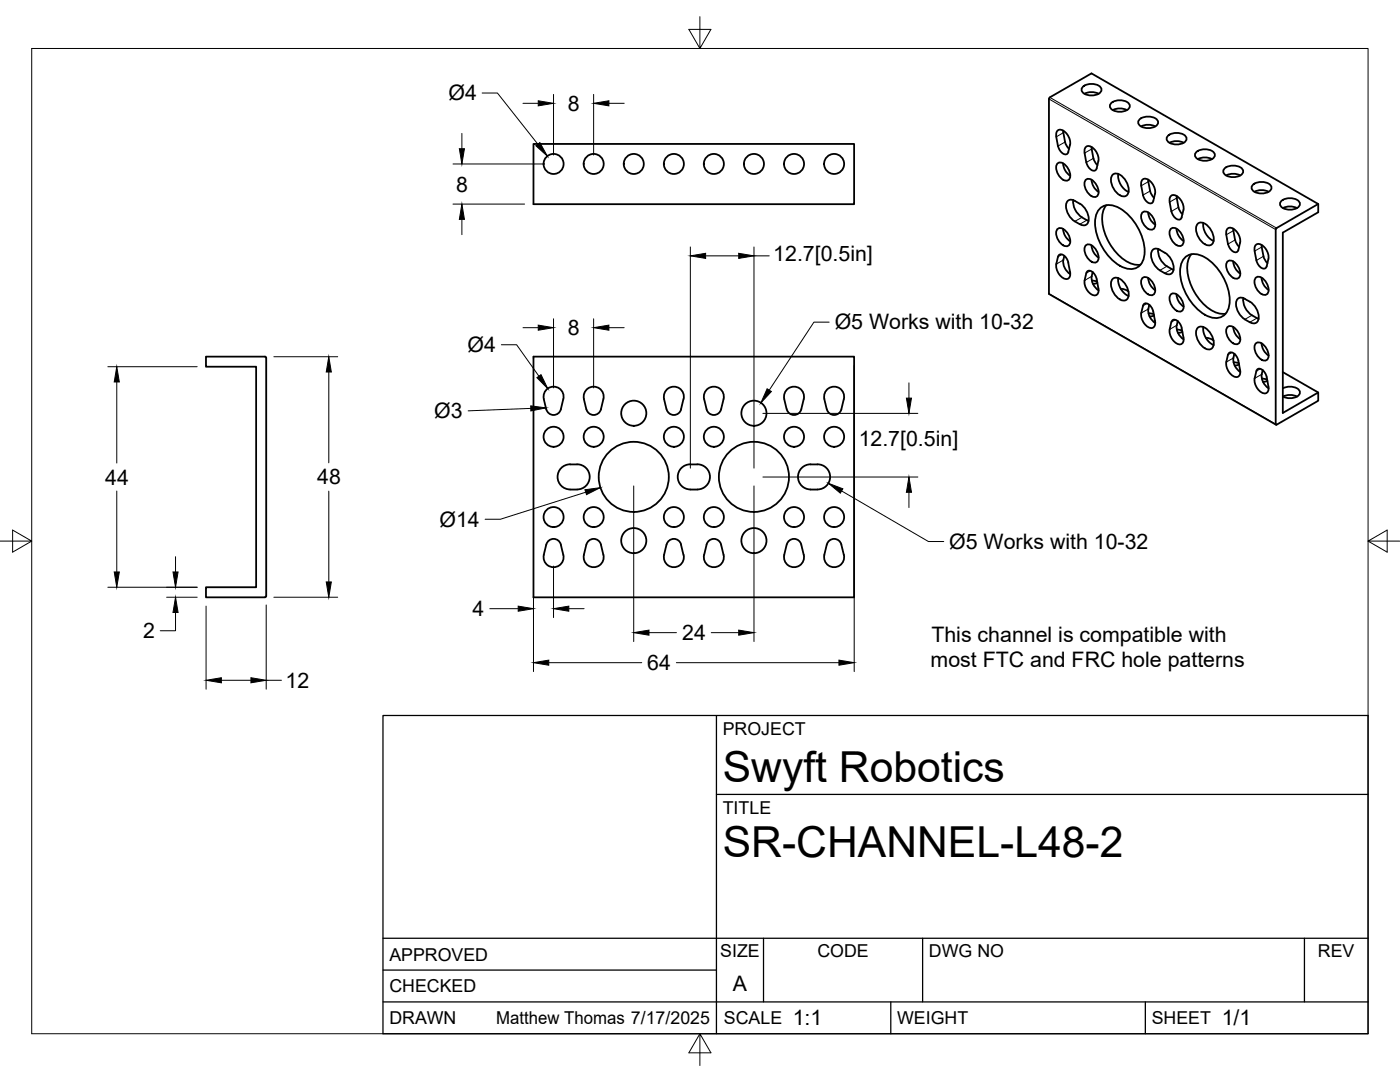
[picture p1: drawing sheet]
<svg xmlns="http://www.w3.org/2000/svg" width="279mm" height="216mm" viewBox="0 0 279 216" stroke-linecap="round" stroke-linejoin="round" font-family="sans-serif">
<!-- layer: Visible -->
<g fill="none" stroke="#000" stroke-width=".36">
<path d="M209.3 19.7l.1 38.9 45.3 26.2M209.5 19.4l8.3-4.8 45.3 26.1v1.7l-7.1 4v36l7.1-4.1v1.7l-8.3 4.8M209.5 19.4l-.2 .3M216 17.4a2.83 2.83 0 0 1 3.6 0 .83 .83 0 0 1-.3 1.3 2.61 2.61 0 0 1-3.4-.6zM216.4 18.7a3.1 3.1 0 0 1 2.8 0M106.5 28.7h64v12h-64zM211 32.6a1.62 1.62 0 0 1 2.2 1.1 1.63 1.63 0 0 1-.2 2.3 2.49 2.49 0 0 1-2-3.4zM211.1 26a1.97 1.97 0 0 1 2.3 1.7 3.6 3.6 0 0 1-.3 2.9 1.18 1.18 0 0 1-1.7-.7l-.1-.4a7.4 7.4 0 0 1-.5-3zM212.2 26v.5M212.2 32.6a3.1 3.1 0 0 0 1.4 2.5M212.2 26.5a4.7 4.7 0 0 0 .9 2.9l.3 .3M214.2 39.9a4.1 4.1 0 0 0 2.7 4"/>
<path d="M216.5 30.5l.3 1.9M216.5 30.5a.96 .96 0 0 1 .2-1.2 .96 .96 0 0 1 1.3 .1l.9 1.1 .3 .8v.8M216.7 35.9a1.62 1.62 0 0 1 2.1 1 1.63 1.63 0 0 1-.1 2.4 2.49 2.49 0 0 1-2-3.4zM217.8 35.8a3.1 3.1 0 0 0 1.5 2.5M217.8 29.3l.1 .4a4.8 4.8 0 0 0 .9 3l.2 .2M219.2 32.1l-.5 1.8a1.18 1.18 0 0 1-1.6-.8l-.3-.7M221.7 20.6a2.83 2.83 0 0 1 3.6 0 .83 .83 0 0 1-.4 1.4 2.61 2.61 0 0 1-3.4-.7zM222 35a1.26 1.26 0 0 1 2 .2 3.3 3.3 0 0 1 1 3.6 1.26 1.26 0 0 1-2-.2 3.3 3.3 0 0 1-1-3.6zM222.1 22a3.1 3.1 0 0 1 2.8 0M223.2 34.7a3.7 3.7 0 0 0 2 3.6M227.4 23.9a2.83 2.83 0 0 1 3.5 0 .83 .83 0 0 1-.3 1.3 2.61 2.61 0 0 1-3.4-.6zM227.7 25.2a3.1 3.1 0 0 1 2.8 0"/>
<path d="M228.1 35.8a1.97 1.97 0 0 1 2.3 1.6 3.6 3.6 0 0 1-.4 3 1.18 1.18 0 0 1-1.6-.8l-.2-.3a7.4 7.4 0 0 1-.4-3zM229.1 35.8l.1 .4M229.2 36.3l.3 1.8M229.5 38.1l.3 .7 .5 .7M233 27.2a2.83 2.83 0 0 1 3.6 0 .83 .83 0 0 1-.4 1.3 2.61 2.61 0 0 1-3.4-.6zM233.4 28.5a3.1 3.1 0 0 1 2.8 0M234.8 39.1l.1 .4a4.7 4.7 0 0 0 .8 2.9l.3 .3M238.7 30.4a2.83 2.83 0 0 1 3.6 0 .83 .83 0 0 1-.4 1.4 2.61 2.61 0 0 1-3.4-.7zM239.1 31.7a3.1 3.1 0 0 1 2.8 0M244.3 33.7a2.83 2.83 0 0 1 3.6 0 .83 .83 0 0 1-.4 1.3 2.61 2.61 0 0 1-3.4-.6zM244.7 35a3.1 3.1 0 0 1 2.8 0M250 36.9a2.83 2.83 0 0 1 3.6 0 .83 .83 0 0 1-.4 1.4 2.61 2.61 0 0 1-3.4-.7z"/>
<path d="M250.4 38.3a3.1 3.1 0 0 1 2.8 0M211 45.7a1.62 1.62 0 0 1 2.2 1 1.63 1.63 0 0 1-.2 2.4 2.49 2.49 0 0 1-2-3.4zM212.2 45.7a3.1 3.1 0 0 0 1.4 2.4M212.4 51.1a2.95 2.95 0 0 0 1.2 3.6M213.2 52.4l-.5-1a.83 .83 0 0 0-.7-.7 .83 .83 0 0 0-.8 .5 3.2 3.2 0 0 0 .2 3.5 1.5 1.5 0 0 0 1.8 .9 1.26 1.26 0 0 0 .4-1.3l-.4-1.9M214.5 40.1l1 .6M214.5 40.1a1.08 1.08 0 0 0-1.2-.1 1.08 1.08 0 0 0-.6 1.1 3.9 3.9 0 0 0 1.8 3.1M215.5 40.6a3.4 3.4 0 0 1 1.5 4 1.09 1.09 0 0 1-1.5 .1l-1-.5M216.5 55.9a2.64 2.64 0 0 0 2.1 3 1.02 1.02 0 0 0 .6-1.4M216.7 49a1.62 1.62 0 0 1 2.1 1 1.63 1.63 0 0 1-.1 2.4 2.49 2.49 0 0 1-2-3.4zM216.8 54.5l-.3 1.5M216.8 54.5l.2-.3a1.18 1.18 0 0 1 1.6 .7l.6 2.6"/>
<path d="M216.9 43.9l.3 .2M217.8 49a3.1 3.1 0 0 0 1.5 2.4M217.9 56l1.1 .2M218.1 54.4h.1M218.1 54.3a2.99 2.99 0 0 0 1.2 3.6M219 56.4l-.9 .3M219.7 41.4a3.7 3.7 0 0 1 4.6 .7 10.6 10.6 0 0 1 4.1 9 2.77 2.77 0 0 1-4 2.3 10.3 10.3 0 0 1-5.8-9.9l.2-.9zM220.8 40.9a6.5 6.5 0 0 0 .1 6.6 9.3 9.3 0 0 0 5.3 5.2l1.4 .1M222 55.8a1.26 1.26 0 0 1 2 .2 3.3 3.3 0 0 1 1 3.6 1.26 1.26 0 0 1-2-.2 3.3 3.3 0 0 1-1-3.6zM223.2 55.5a3.7 3.7 0 0 0 2 3.6M223.7 57.6l.9 .2 .6 .4M228 55.5a1.62 1.62 0 0 1 2.1 1 1.63 1.63 0 0 1-.1 2.4 2.49 2.49 0 0 1-2-3.4z"/>
<path d="M228 42.4a1.62 1.62 0 0 1 2.1 1 1.63 1.63 0 0 1-.1 2.4 2.49 2.49 0 0 1-2-3.4zM229.1 55.4a3.1 3.1 0 0 0 1.5 2.5M229.1 42.4a3.1 3.1 0 0 0 1.5 2.4M231.1 49.7a4 4 0 0 0 2.8 4M231.5 49.9l1 .5M231.5 49.8a1.08 1.08 0 0 0-1.3-.1 1.08 1.08 0 0 0-.5 1.2 4.2 4.2 0 0 0 3.7 3.8 1.26 1.26 0 0 0 .8-1.8 4 4 0 0 0-1.7-2.5M233.7 45.7a1.62 1.62 0 0 1 2.1 1 1.63 1.63 0 0 1-.2 2.4 2.49 2.49 0 0 1-1.9-3.4zM233.7 58.7a1.62 1.62 0 0 1 2.1 1.1 1.63 1.63 0 0 1-.2 2.4 2.49 2.49 0 0 1-1.9-3.5zM233.8 42.2l-.4-1.9a.96 .96 0 0 1 .3-1.2 .96 .96 0 0 1 1.3 .1l.6 .7 .5 .8a3.4 3.4 0 0 1-.3 2.7M233.8 42.2l.5 1a.83 .83 0 0 0 .7 .6 .83 .83 0 0 0 .8-.5M233.9 53.7l.3 .2M234.8 45.6a3.1 3.1 0 0 0 1.4 2.5"/>
<path d="M234.8 58.7a3.1 3.1 0 0 0 1.4 2.5M236.7 51.2a3.7 3.7 0 0 1 4.6 .7 10.6 10.6 0 0 1 4 9 2.77 2.77 0 0 1-4 2.3 10.3 10.3 0 0 1-5.7-10l.2-.8zM237.8 50.7a6.5 6.5 0 0 0 .1 6.6 9.3 9.3 0 0 0 5.3 5.2l1.4 .1M238.9 44.8a1.26 1.26 0 0 1 2 .2 3.3 3.3 0 0 1 1.1 3.6 1.26 1.26 0 0 1-2-.2 3.3 3.3 0 0 1-1.1-3.6zM240.1 44.5a3.7 3.7 0 0 0 2.1 3.6M245 52.2a1.62 1.62 0 0 1 2.1 1 1.63 1.63 0 0 1-.1 2.4 2.49 2.49 0 0 1-2-3.4zM246.1 52.1a3.1 3.1 0 0 0 1.4 2.5M246.1 45.6l.1 .4M246.1 46l.4 1.9M246.5 47.9l.3 .7 .5 .6M247.1 49.9l-.1 .3a1.18 1.18 0 0 1-1.6-.8l-.2-.4a6.6 6.6 0 0 1-.5-2.9 .88 .88 0 0 1 .7-.7 .88 .88 0 0 1 .9 .3l.6 .7 .5 .8a3.5 3.5 0 0 1-.3 2.7M248.1 59.5a4 4 0 0 0 2.7 4l.4 .1"/>
<path d="M248.4 59.6l1 .6M248.4 59.6a1.08 1.08 0 0 0-1.2-.1 1.08 1.08 0 0 0-.5 1.1 3.9 3.9 0 0 0 1.7 3.1M250.4 50.1l.3 1.9M250.4 50.1a.96 .96 0 0 1 .3-1.3 .96 .96 0 0 1 1.2 .2l.7 .6 .4 .9a3.5 3.5 0 0 1-.2 2.6l-.1 .3a1.18 1.18 0 0 1-1.7-.7l-.3-.8M250.6 55.4a1.62 1.62 0 0 1 2.2 1.1 1.63 1.63 0 0 1-.2 2.3 2.49 2.49 0 0 1-2-3.4zM251.8 55.4a3.1 3.1 0 0 0 1.4 2.5M251.8 48.9v.4a4.9 4.9 0 0 0 .9 2.9l.3 .3M255.7 40.2a2.83 2.83 0 0 1 3.5 0 .83 .83 0 0 1-.3 1.3 2.61 2.61 0 0 1-3.4-.6zM256 41.5a3.1 3.1 0 0 1 2.8 0M263.1 40.7l-8.3 4.8-.2 .3v38.8M106.5 71.2h64v48h-64zM109 77.8a2 2 0 0 1 2.4-.4 2 2 0 0 1 1 2.2l-.5 2.1a1.49 1.49 0 0 1-1.4 1.1 1.49 1.49 0 0 1-1.5-1.1 3.9 3.9 0 0 1-.3-3.5z"/>
<path d="M116.5 79.6l.5 2.1M116.5 79.6a2 2 0 0 1 2-2.4 2 2 0 0 1 1.9 2.4l-.5 2.1a1.49 1.49 0 0 1-1.4 1.1 1.49 1.49 0 0 1-1.5-1.1M140.5 79.6a2 2 0 0 1 2-2.4 2 2 0 0 1 1.9 2.4l-.5 2.1a1.49 1.49 0 0 1-1.4 1.1 1.49 1.49 0 0 1-1.5-1.1l-.5-2.1M157 77.8a2 2 0 0 1 2.4-.4 2 2 0 0 1 1 2.2l-.5 2.1a1.49 1.49 0 0 1-1.4 1.1 1.49 1.49 0 0 1-1.5-1.1 3.9 3.9 0 0 1-.3-3.5zM165 77.8a2 2 0 0 1 2.4-.4 2 2 0 0 1 1 2.2l-.5 2.1a1.51 1.51 0 0 1-1.4 1.1 1.51 1.51 0 0 1-1.5-1.1 3.9 3.9 0 0 1-.3-3.5zM229.2 61.6a2.99 2.99 0 0 0 1.4 2.8M229.2 62.5l1.1 .2M229.4 60.9h.1M229.4 60.8l-.2 .9M230.2 62.2l-.5-1.1a.83 .83 0 0 0-.8-.6 .83 .83 0 0 0-.8 .5 3.2 3.2 0 0 0 .2 3.5 1.5 1.5 0 0 0 1.9 .8 1.26 1.26 0 0 0 .3-1.3l-.3-1.8M230.3 63l-.9 .2M233.8 64.3a3.3 3.3 0 0 0 .2 3.5 1.5 1.5 0 0 0 1.9 .8 1.26 1.26 0 0 0 .3-1.3l-.4-1.8"/>
<path d="M233.8 64.3l.1-.3a1.18 1.18 0 0 1 1.7 .7l.2 .7M234.9 65.8l1 .2M235 64.1h.1M235 64.1a2.93 2.93 0 0 0 1.2 3.6M236 66.2l-.9 .2M238.9 65.5a1.26 1.26 0 0 1 2 .2 3.3 3.3 0 0 1 1.1 3.7 1.26 1.26 0 0 1-2-.2 3.3 3.3 0 0 1-1.1-3.7zM240.1 65.3a3.7 3.7 0 0 0 2.1 3.5M240.6 67.4l.9 .2 .7 .4M245 65.3a1.62 1.62 0 0 1 2.1 1 1.63 1.63 0 0 1-.1 2.4 2.49 2.49 0 0 1-2-3.4zM245.2 70.5a1.18 1.18 0 0 1 1.7 .7l.1 .4a7.4 7.4 0 0 1 .5 3 .88 .88 0 0 1-.7 .7 .88 .88 0 0 1-.9-.4l-.6-.6-.4-.8a3.6 3.6 0 0 1 .3-3zM246.1 65.2a3.1 3.1 0 0 0 1.4 2.5M246.2 71.4a2.99 2.99 0 0 0 1.3 2.8"/>
<path d="M246.2 72.3l1 .2M246.3 70.7h.1M246.3 70.6l-.2 .8M247.3 72.7l-.9 .2M249.4 60.2a3.4 3.4 0 0 1 1.6 4 1.09 1.09 0 0 1-1.6 .1l-1-.6M250.4 75.5l.5-1.8a1.18 1.18 0 0 1 1.6 .8l.6 2.6a.95 .95 0 0 1-.2 1.2 .95 .95 0 0 1-1.3-.1l-.9-1.1-.3-.8v-.8M250.6 68.5a1.62 1.62 0 0 1 2.2 1.1 1.63 1.63 0 0 1-.2 2.3 2.49 2.49 0 0 1-2-3.4zM251.8 68.5a3.1 3.1 0 0 0 1.4 2.4M251.8 75.5l1.1 .2M252 73.9h.1M252 73.9a2.98 2.98 0 0 0 1.2 3.6M252.9 76l-.8 .2"/>
<path d="M256 74.3l7.1 4M256 77.5a2.61 2.61 0 0 1 3.4 .6 1.63 1.63 0 0 1-2 1.4l-1.4-.4M256 79.1a3.1 3.1 0 0 1 2.8 0M113.8 92.7h1.4M113.8 97.7h1.4M113.8 92.6a2.51 2.51 0 0 0-2.5 2.6 2.51 2.51 0 0 0 2.5 2.5M115.2 92.6a2.51 2.51 0 0 1 2.5 2.6 2.51 2.51 0 0 1-2.5 2.5M135.9 81.7a1.49 1.49 0 0 1-1.4 1.1 1.49 1.49 0 0 1-1.5-1.1 3.9 3.9 0 0 1-.3-3.5 2 2 0 0 1 2.5-.9 2 2 0 0 1 1.2 2.3l-.5 2.1M137.8 97.7h1.4M139.2 92.7a3.4 3.4 0 0 0-3.4 .9 2.51 2.51 0 0 0-.3 2.6 2.51 2.51 0 0 0 2.3 1.5M139.2 92.6a2.51 2.51 0 0 1 2.5 2.6 2.51 2.51 0 0 1-2.5 2.5M161.8 97.7h1.4"/>
<path d="M161.8 97.7a2.51 2.51 0 0 1-2.5-2.5 2.51 2.51 0 0 1 2.5-2.6 3.4 3.4 0 0 1 3.3 1 2.51 2.51 0 0 1 .3 2.6 2.51 2.51 0 0 1-2.2 1.5M254.6 84.6l.2 .1M52.9 119.2l.2-.3v-47.5l-.2-.2h-11.8v2h10v44h-10v2h11.8M109.4 108a1.49 1.49 0 0 1 2.5 .7 3.9 3.9 0 0 1 .3 3.4 2.01 2.01 0 0 1-2.4 1 2.01 2.01 0 0 1-1.3-2.4l.5-2zM117 108.7l-.5 2M117 108.7a1.49 1.49 0 0 1 1.5-1.2 1.49 1.49 0 0 1 1.4 1.2 3.9 3.9 0 0 1 .3 3.4 2 2 0 0 1-2.4 .9 2 2 0 0 1-1.3-2.3M135.9 108.7a1.49 1.49 0 0 0-1.4-1.2 1.49 1.49 0 0 0-1.5 1.2 3.9 3.9 0 0 0-.3 3.4 2 2 0 0 0 2.5 .9 2 2 0 0 0 1.2-2.3l-.5-2M140.5 110.7a2 2 0 0 0 2 2.5 2 2 0 0 0 1.9-2.5l-.5-2a1.49 1.49 0 0 0-1.4-1.2 1.49 1.49 0 0 0-1.5 1.2l-.5 2M157.4 108a1.49 1.49 0 0 1 2.5 .7 3.9 3.9 0 0 1 .3 3.4 2.01 2.01 0 0 1-2.4 1 2.01 2.01 0 0 1-1.3-2.4l.5-2zM165.4 108a1.49 1.49 0 0 1 2.5 .7 3.9 3.9 0 0 1 .3 3.4 2.01 2.01 0 0 1-2.4 1 2.01 2.01 0 0 1-1.3-2.4l.5-2z"/>
<circle cx="110.5" cy="32.7" r="2"/>
<circle cx="118.5" cy="32.7" r="2"/>
<circle cx="126.5" cy="32.7" r="2"/>
<circle cx="134.5" cy="32.7" r="2"/>
<circle cx="142.5" cy="32.7" r="2"/>
<circle cx="150.5" cy="32.7" r="2"/>
<circle cx="158.5" cy="32.7" r="2"/>
<circle cx="166.5" cy="32.7" r="2"/>
<circle cx="110.5" cy="87.2" r="2"/>
<circle cx="118.5" cy="87.2" r="2"/>
<circle cx="126.5" cy="82.5" r="2.51"/>
<circle cx="126.5" cy="95.2" r="7"/>
<circle cx="134.5" cy="87.2" r="2"/>
<circle cx="142.5" cy="87.2" r="2"/>
<circle cx="150.5" cy="82.5" r="2.51"/>
<circle cx="150.5" cy="95.2" r="7"/>
<circle cx="158.5" cy="87.2" r="2"/>
<circle cx="166.5" cy="87.2" r="2"/>
<circle cx="110.5" cy="103.2" r="2"/>
<circle cx="118.5" cy="103.2" r="2"/>
<circle cx="126.5" cy="107.9" r="2.51"/>
<circle cx="134.5" cy="103.2" r="2"/>
<circle cx="142.5" cy="103.2" r="2"/>
<circle cx="150.5" cy="107.9" r="2.51"/>
<circle cx="158.5" cy="103.2" r="2"/>
<circle cx="166.5" cy="103.2" r="2"/>
</g>
<!-- layer: Visible Narrow -->
<g fill="none" stroke="#000" stroke-width=".2">
<path d="M209.3 19.7l45.3 26.1M209.5 19.4l45.3 26.1M212.2 26.5l-1.4 .8M212.6 28.3l-1.5 .8M217.9 29.7l-1.4 .8M218.2 31.6l-1.4 .8M229.2 36.3l-1.4 .8M229.5 38.1l-1.4 .8M234.8 39.5l-1.4 .8M209.3 58.6l45.3 26M211.9 50.8l-.8 .4M212.2 51.9l-1.4 .8"/>
<path d="M215.9 43.4l-1.4 .8M216.9 43.9l-1.4 .8M217.6 54l-.8 .5M217.9 55.1l-1.4 .9M232.9 53.1l-1.4 .9M233.9 53.7l-1.4 .8M235.2 41.4l-1.4 .8M246.1 46l-1.4 .8M246.5 47.9l-1.4 .8M251.8 49.3l-1.4 .8M252.2 51.1l-1.5 .9M228.9 60.6l-.8 .4"/>
<path d="M229.2 61.7l-1.4 .8M234.5 63.8l-.7 .5M234.8 64.9l-1.4 .8M245.9 70.3l-.8 .5M246.1 71.4l-1.4 .8M249.9 62.9l-1.5 .8M250.8 63.5l-1.4 .8M251.5 73.6l-.8 .4M251.8 74.7l-1.4 .8"/>
</g>
<!-- layer: Border -->
<path d="M6.3 9.7h266.7v196.6h-266.7zM139.7 3.3v6.4l2.2-3.8h-4.4l2.2 3.8M0 108h6.3l-3.8-2.2v4.4l3.8-2.2M273 108l3.8 2.2v-4.4l-3.8 2.2h6.4M139.7 206.3l-2.2 3.8h4.4l-2.2-3.8v6.3" fill="none" stroke="#000" stroke-width=".2"/>
<!-- layer: Titleblock -->
<path d="M76.4 142.8h196.6v63.5h-196.6zM143 158.5h130M143 142.8v63.5M76.4 199.9h196.6M76.4 193.6h66.6M76.4 187.2h196.6M152.4 187.2v12.7M177.8 199.9v6.4M184.1 187.2v12.7M228.6 199.9v6.4M260.3 187.2v12.7" fill="none" stroke="#000" stroke-width=".25"/>
<!-- layer: FD_Dimensions -->
<g fill="none" stroke="#000" stroke-width=".2">
<path d="M96.2 18.6h3.1l8 10.2M110.5 18.8v12.1M118.5 18.8v12.1M90.4 32.7h18.3M92.2 26.6v3.1M104.4 20.6h3M121.5 20.6h3.1M90.4 40.7h14.3M92.2 43.8v3M137.8 49.3v44.1M140.8 51.1h6.6M150.5 49.3v44.1"/>
<path d="M150.5 51.1h3M21.5 73.2h17.8M23.3 76.2v16.2M54.7 71.2h12.7M65.6 74.2v18.2M100.1 68.8h3l4.4 6.3M104.4 65.4h3M106.5 73v61M110.5 63.6v13.8M118.5 63.6v13.8M121.5 65.4h3.1M165.5 64.3h-3.1l-8.9 13.6"/>
<path d="M170.5 73v61M181.4 76.4v3M23.3 98v16.1M65.6 98v18.1M105.9 81.5l-12.5 .5M116.9 98.2l-17 5.4h-3.1M126.5 97v31M150.5 97v31M152.3 95.2h30.9M152.3 82.5h30.9M168 98l17.3 10.1h3M181.4 98.2v3.1"/>
<path d="M21.5 117.2h17.8M33.3 119.2h6M35 111.1v3M54.7 119.2h12.7M110.5 112.9v10.3M35 122.2v3.7h-3M41.1 120.9v16.6M44.2 135.7h5.9M53.1 120.7v16.8M53.1 135.7h3.1M97.7 121.5h5.7M109.5 132.2h18.6"/>
<path d="M113.5 121.5h3.1M129.5 126.2h5.5M135 132.2h32.4M141.9 126.2h5.5"/>
</g>
<g fill="#000" stroke="#000" stroke-width=".2">
<path d="M91.7 29.7h1l-.5 3zM107.4 20.1l3.1 .5-3.1 .5zM106.9 29.1l.8-.7 1.5 2.8zM118.5 20.6l3-.5v1zM92.2 40.7l.5 3.1h-1zM137.8 51.1l3-.6v1.1zM147.4 50.5l3.1 .6-3.1 .5zM23.3 73.2l.5 3h-1zM65.6 71.2l.5 3h-1zM107.4 64.9l3.1 .5-3.1 .5zM107.1 75.4l.9-.6 1.3 2.8zM118.5 65.4l3-.5v1z"/>
<path d="M153.1 77.6l.8 .5-2.1 2.3zM180.9 79.4h1l-.5 3.1zM105.9 81l3.1 .4-3.1 .6zM116.7 97.7l3.1-.4-2.7 1.4zM165.3 96.4l2.9 1.1-.5 .9zM181.4 95.2l.5 3h-1zM22.8 114.1h1l-.5 3.1zM34.5 114.1h1l-.5 3.1zM65.1 116.1h1l-.5 3.1zM35 119.2l.5 3h-1zM41.1 135.7l3.1-.5v1zM50.1 135.2l3 .5-3 .5z"/>
<path d="M103.4 120.9l3.1 .6-3.1 .5zM106.5 132.2l3-.5v1zM110.5 121.5l3-.6v1.1zM126.5 126.2l3-.5v1zM147.4 125.7l3.1 .5-3.1 .5zM167.4 131.7l3.1 .5-3.1 .5z"/>
</g>
<g font-size="8.5">
<text x="144.3" y="156">Swyft Robotics</text>
<text x="144.3" y="171">SR-CHANNEL-L48-2</text>
</g>
<g font-size="4.3">
<text x="89.5" y="20">Ø4</text>
<text x="113.3" y="22.1">8</text>
<text x="91" y="38.2">8</text>
<text x="154.3" y="52.2">12.7[0.5in]</text>
<text x="166.6" y="65.7">Ø5 Works with 10-32</text>
<text x="93.3" y="70.3">Ø4</text>
<text x="113.3" y="66.9">8</text>
<text x="86.7" y="83.4">Ø3</text>
<text x="171.4" y="89">12.7[0.5in]</text>
<text x="21" y="96.7">44</text>
<text x="63.3" y="96.7">48</text>
<text x="87.7" y="105.1">Ø14</text>
<text x="189.4" y="109.5">Ø5 Works with 10-32</text>
<text x="94.3" y="123">4</text>
<text x="28.6" y="127.4">2</text>
<text x="136.1" y="127.8">24</text>
<text x="185.9" y="128">This channel is compatible with</text>
<text x="57" y="137.3">12</text>
<text x="129.2" y="133.7">64</text>
<text x="185.7" y="133.2">most FTC and FRC hole patterns</text>
<text x="146.3" y="197.7">A</text>
<text x="158.2" y="204.6">1:1</text>
<text x="243.8" y="204.6">1/1</text>
</g>
<g font-size="3.5">
<text x="144.3" y="146.6">PROJECT</text>
<text x="144.3" y="162.3">TITLE</text>
<text x="77.7" y="191.7">APPROVED</text>
<text x="143.7" y="191">SIZE</text>
<text x="163.1" y="191">CODE</text>
<text x="185.4" y="191">DWG NO</text>
<text x="263" y="191">REV</text>
<text x="77.7" y="198">CHECKED</text>
<text x="77.7" y="204.4">DRAWN</text>
<text x="99" y="204.4">Matthew Thomas 7/17/2025</text>
<text x="144.5" y="204.4">SCALE</text>
<text x="179" y="204.4">WEIGHT</text>
<text x="229.8" y="204.4">SHEET</text>
</g>
</svg>
